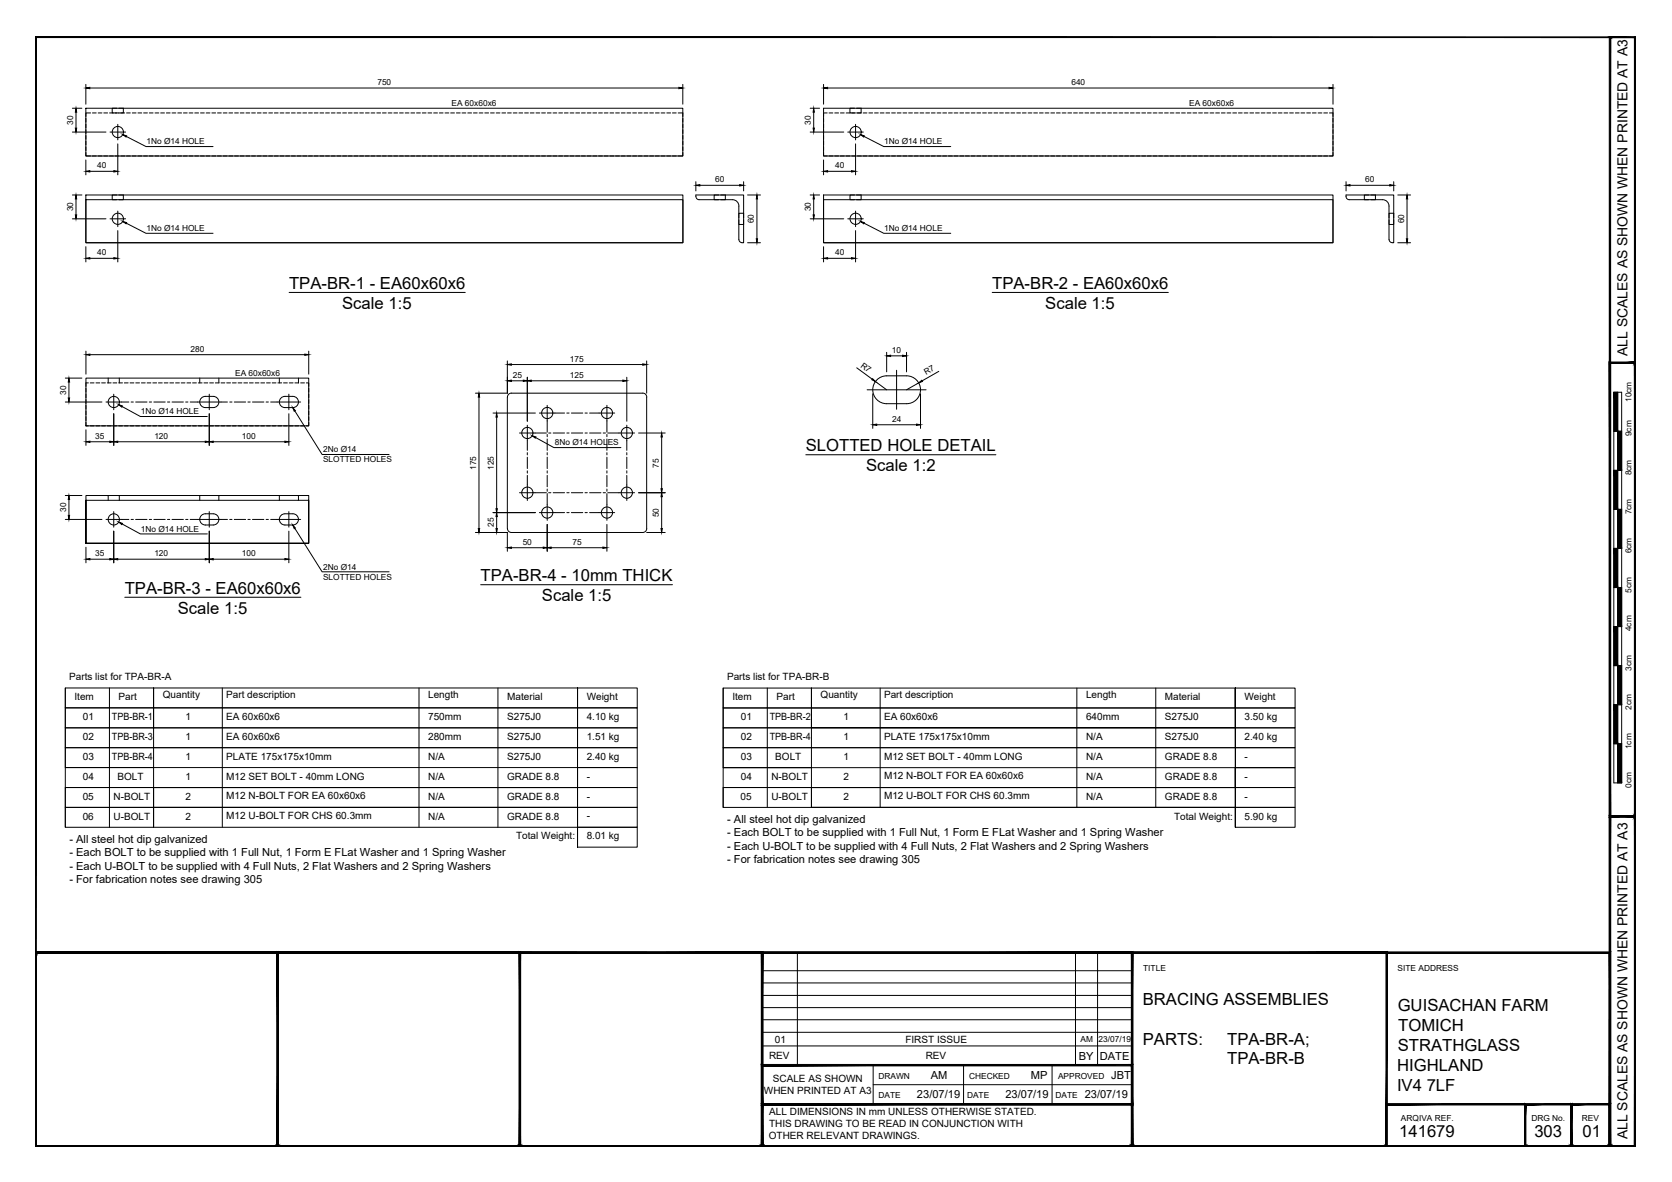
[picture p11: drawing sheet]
<svg xmlns="http://www.w3.org/2000/svg" width="420mm" height="297mm" viewBox="0 0 420 297" stroke-linecap="round" stroke-linejoin="round" font-family="sans-serif">
<!-- layer: PROPOSED OTHER USER 1 -->
<g fill="none" stroke="#000" stroke-width=".25">
<path d="M21.6 27.2h150v12h-150zM207 27.2h128v12h-128zM21.6 49h150v12h-150zM21.6 50.2h150v10.8h-150zM174.9 49.4v-.4h12v12a.94 .94 0 0 1-1.2-.8M174.9 49.4a.79 .79 0 0 0 .8 .8h8.4a1.6 1.6 0 0 1 1.6 1.6M185.7 51.8v8.4M207 49h128v12h-128zM207 50.2h128v10.8h-128zM347.4 50.2h-8.4a.88 .88 0 0 1-.7-1.2h11.9v12a.94 .94 0 0 1-1.1-.8l-.1-8.4a1.6 1.6 0 0 0-1.6-1.6M21.6 95h56v12h-56zM50.8 99.9a4.8 4.8 0 0 1 3.2-.2 1.41 1.41 0 0 1 1 1.5 1.41 1.41 0 0 1-1.4 1.2h-2a1.41 1.41 0 0 1-1.3-.9 1.41 1.41 0 0 1 .5-1.6z"/>
<path d="M70.8 99.9a4.8 4.8 0 0 1 3.2-.2 1.41 1.41 0 0 1 1 1.5 1.41 1.41 0 0 1-1.4 1.2h-2a1.41 1.41 0 0 1-1.3-.9 1.41 1.41 0 0 1 .5-1.6zM127.5 99.8v33M128.5 98.8h33M128.5 98.8a1.01 1.01 0 0 0-1 1M161.5 98.8a1.01 1.01 0 0 1 1 1M162.5 99.8v33a1.01 1.01 0 0 1-1 1h-33a1.01 1.01 0 0 1-1-1M220.3 95.5a3.5 3.5 0 0 1 2.5-1.1h5a3.5 3.5 0 0 1 3.5 3.6 3.5 3.5 0 0 1-3.5 3.5h-5a3.5 3.5 0 0 1-3.2-2.2 3.5 3.5 0 0 1 .7-3.8zM21.6 124.5h56v12h-56h56v-10.8h-56v10.8zM50.8 129.4a4.8 4.8 0 0 1 3.2-.2 1.41 1.41 0 0 1 1 1.6 1.41 1.41 0 0 1-1.4 1.1h-2a1.41 1.41 0 0 1-1.3-.9 1.41 1.41 0 0 1 .5-1.6zM70.8 129.4a4.8 4.8 0 0 1 3.2-.2 1.41 1.41 0 0 1 1 1.6 1.41 1.41 0 0 1-1.4 1.1h-2a1.41 1.41 0 0 1-1.3-.9 1.41 1.41 0 0 1 .5-1.6z"/>
<circle cx="29.6" cy="33.2" r="1.41"/>
<circle cx="215" cy="33.2" r="1.41"/>
<circle cx="29.6" cy="55" r="1.41"/>
<circle cx="215" cy="55" r="1.41"/>
<circle cx="28.6" cy="101" r="1.41"/>
<circle cx="132.5" cy="108.8" r="1.41"/>
<circle cx="137.5" cy="103.8" r="1.41"/>
<circle cx="152.5" cy="103.8" r="1.41"/>
<circle cx="157.5" cy="108.8" r="1.41"/>
<circle cx="28.6" cy="130.5" r="1.41"/>
<circle cx="132.5" cy="123.8" r="1.41"/>
<circle cx="137.5" cy="128.8" r="1.41"/>
<circle cx="152.5" cy="128.8" r="1.41"/>
<circle cx="157.5" cy="123.8" r="1.41"/>
</g>
<!-- layer: PROPOSED OTHER USER 1 - HIDDEN -->
<g fill="none" stroke="#000" stroke-width=".25">
<path d="M21.6 38.3v.9h1.2M21.6 29.7v1M21.6 31.2v.9M21.6 32.6v.9M21.6 34v1M21.6 35.5v.9M21.6 36.9v.9M22.8 28.4h-1.2v.9M23.2 39.2h1M23.2 28.4h1M24.7 39.2h.9M24.7 28.4h.9"/>
<path d="M26.1 39.2h.9M26.1 28.4h.9M27.5 39.2h1M27.5 28.4h1M28.9 39.2h1M28.9 28.4h1M29.4 27.2h-1.2v1.2h1.2M29.8 27.2h1.2v1.2h-1.2M30.4 39.2h.9M30.4 28.4h.9M31.8 39.2h1M31.8 28.4h1"/>
<path d="M33.2 39.2h1M33.2 28.4h1M34.7 39.2h.9M34.7 28.4h.9M36.1 39.2h.9M36.1 28.4h.9M37.5 39.2h1M37.5 28.4h1M39 39.2h.9M39 28.4h.9M40.4 39.2h.9M40.4 28.4h.9"/>
<path d="M41.8 39.2h1M41.8 28.4h1M43.2 39.2h1M43.2 28.4h1M44.7 39.2h.9M44.7 28.4h.9M46.1 39.2h.9M46.1 28.4h.9M47.5 39.2h1M47.5 28.4h1M48.9 39.2h1M48.9 28.4h1"/>
<path d="M50.4 39.2h.9M50.4 28.4h.9M51.8 39.2h1M51.8 28.4h1M53.2 39.2h1M53.2 28.4h1M54.7 39.2h.9M54.7 28.4h.9M56.1 39.2h1M56.1 28.4h1M57.5 39.2h1M57.5 28.4h1"/>
<path d="M59 39.2h.9M59 28.4h.9M60.4 39.2h.9M60.4 28.4h.9M61.8 39.2h1M61.8 28.4h1M63.2 39.2h1M63.2 28.4h1M64.7 39.2h.9M64.7 28.4h.9M66.1 39.2h.9M66.1 28.4h.9"/>
<path d="M67.5 39.2h1M67.5 28.4h1M68.9 39.2h1M68.9 28.4h1M70.4 39.2h.9M70.4 28.4h.9M71.8 39.2h1M71.8 28.4h1M73.2 39.2h1M73.2 28.4h1M74.7 39.2h.9M74.7 28.4h.9"/>
<path d="M76.1 39.2h1M76.1 28.4h1M77.5 39.2h1M77.5 28.4h1M79 39.2h.9M79 28.4h.9M80.4 39.2h1M80.4 28.4h1M81.8 39.2h1M81.8 28.4h1M83.3 39.2h.9M83.3 28.4h.9"/>
<path d="M84.7 39.2h.9M84.7 28.4h.9M86.1 39.2h1M86.1 28.4h1M87.5 39.2h1M87.5 28.4h1M89 39.2h.9M89 28.4h.9M90.4 39.2h.9M90.4 28.4h.9M91.8 39.2h1M91.8 28.4h1"/>
<path d="M93.2 39.2h1M93.2 28.4h1M94.7 39.2h.9M94.7 28.4h.9M96.1 39.2h1M96.1 28.4h1M97.5 39.2h1M97.5 28.4h1M99 39.2h.9M99 28.4h.9M100.4 39.2h1M100.4 28.4h1"/>
<path d="M101.8 39.2h1M101.8 28.4h1M103.3 39.2h.9M103.3 28.4h.9M104.7 39.2h.9M104.7 28.4h.9M106.1 39.2h1M106.1 28.4h1M107.5 39.2h1M107.5 28.4h1M109 39.2h.9M109 28.4h.9"/>
<path d="M110.4 39.2h.9M110.4 28.4h.9M111.8 39.2h1M111.8 28.4h1M113.2 39.2h1M113.2 28.4h1M114.7 39.2h.9M114.7 28.4h.9M116.1 39.2h1M116.1 28.4h1M117.5 39.2h1M117.5 28.4h1"/>
<path d="M119 39.2h.9M119 28.4h.9M120.4 39.2h1M120.4 28.4h1M121.8 39.2h1M121.8 28.4h1M123.3 39.2h.9M123.3 28.4h.9M124.7 39.2h.9M124.7 28.4h.9M126.1 39.2h1M126.1 28.4h1"/>
<path d="M127.5 39.2h1M127.5 28.4h1M129 39.2h.9M129 28.4h.9M130.4 39.2h.9M130.4 28.4h.9M131.8 39.2h1M131.8 28.4h1M133.3 39.2h.9M133.3 28.4h.9M134.7 39.2h.9M134.7 28.4h.9"/>
<path d="M136.1 39.2h1M136.1 28.4h1M137.5 39.2h1M137.5 28.4h1M139 39.2h.9M139 28.4h.9M140.4 39.2h1M140.4 28.4h1M141.8 39.2h1M141.8 28.4h1M143.3 39.2h.9M143.3 28.4h.9"/>
<path d="M144.7 39.2h1M144.7 28.4h1M146.1 39.2h1M146.1 28.4h1M147.6 39.2h.9M147.6 28.4h.9M149 39.2h.9M149 28.4h.9M150.4 39.2h1M150.4 28.4h1M151.8 39.2h1M151.8 28.4h1"/>
<path d="M153.3 39.2h.9M153.3 28.4h.9M154.7 39.2h.9M154.7 28.4h.9M156.1 39.2h1M156.1 28.4h1M157.6 39.2h.9M157.6 28.4h.9M159 39.2h.9M159 28.4h.9M160.4 39.2h1M160.4 28.4h1"/>
<path d="M161.8 39.2h1M161.8 28.4h1M163.3 39.2h.9M163.3 28.4h.9M164.7 39.2h1M164.7 28.4h1M166.1 39.2h1M166.1 28.4h1M167.6 39.2h.9M167.6 28.4h.9M169 39.2h.9M169 28.4h.9"/>
<path d="M170.4 28.4h1.2v.9M171.6 38.3v.9h-1.2M171.6 29.7v1M171.6 31.2v.9M171.6 32.6v.9M171.6 34v1M171.6 35.5v.9M171.6 36.9v.9M207 38.3v.9h.9M207 29.7v1M207 31.2v.9M207 32.6v.9"/>
<path d="M207 34v1M207 35.5v.9M207 36.9v.9M207.9 28.4h-.9v.9M208.3 39.2h1M208.3 28.4h1M209.8 39.2h.9M209.8 28.4h.9M211.2 39.2h.9M211.2 28.4h.9M212.6 39.2h1M212.6 28.4h1"/>
<path d="M214 39.2h1M214 28.4h1M214.7 27.2h-1.1v1.2h1.1M215.2 27.2h1.2v1.2h-1.2M215.5 39.2h.9M215.5 28.4h.9M216.9 39.2h1M216.9 28.4h1M218.3 39.2h1M218.3 28.4h1M219.8 39.2h.9M219.8 28.4h.9"/>
<path d="M221.2 39.2h1M221.2 28.4h1M222.6 39.2h1M222.6 28.4h1M224.1 39.2h.9M224.1 28.4h.9M225.5 39.2h.9M225.5 28.4h.9M226.9 39.2h1M226.9 28.4h1M228.3 39.2h1M228.3 28.4h1"/>
<path d="M229.8 39.2h.9M229.8 28.4h.9M231.2 39.2h.9M231.2 28.4h.9M232.6 39.2h1M232.6 28.4h1M234 39.2h1M234 28.4h1M235.5 39.2h.9M235.5 28.4h.9M236.9 39.2h1M236.9 28.4h1"/>
<path d="M238.3 39.2h1M238.3 28.4h1M239.8 39.2h.9M239.8 28.4h.9M241.2 39.2h1M241.2 28.4h1M242.6 39.2h1M242.6 28.4h1M244.1 39.2h.9M244.1 28.4h.9M245.5 39.2h.9M245.5 28.4h.9"/>
<path d="M246.9 39.2h1M246.9 28.4h1M248.3 39.2h1M248.3 28.4h1M249.8 39.2h.9M249.8 28.4h.9M251.2 39.2h.9M251.2 28.4h.9M252.6 39.2h1M252.6 28.4h1M254 39.2h1M254 28.4h1"/>
<path d="M255.5 39.2h.9M255.5 28.4h.9M256.9 39.2h1M256.9 28.4h1M258.3 39.2h1M258.3 28.4h1M259.8 39.2h.9M259.8 28.4h.9M261.2 39.2h1M261.2 28.4h1M262.6 39.2h1M262.6 28.4h1"/>
<path d="M264.1 39.2h.9M264.1 28.4h.9M265.5 39.2h.9M265.5 28.4h.9M266.9 39.2h1M266.9 28.4h1M268.3 39.2h1M268.3 28.4h1M269.8 39.2h.9M269.8 28.4h.9M271.2 39.2h.9M271.2 28.4h.9"/>
<path d="M272.6 39.2h1M272.6 28.4h1M274.1 39.2h.9M274.1 28.4h.9M275.5 39.2h.9M275.5 28.4h.9M276.9 39.2h1M276.9 28.4h1M278.3 39.2h1M278.3 28.4h1M279.8 39.2h.9M279.8 28.4h.9"/>
<path d="M281.2 39.2h1M281.2 28.4h1M282.6 39.2h1M282.6 28.4h1M284.1 39.2h.9M284.1 28.4h.9M285.5 39.2h.9M285.5 28.4h.9M286.9 39.2h1M286.9 28.4h1M288.3 39.2h1M288.3 28.4h1"/>
<path d="M289.8 39.2h.9M289.8 28.4h.9M291.2 39.2h.9M291.2 28.4h.9M292.6 39.2h1M292.6 28.4h1M294.1 39.2h.9M294.1 28.4h.9M295.5 39.2h.9M295.5 28.4h.9M296.9 39.2h1M296.9 28.4h1"/>
<path d="M298.4 39.2h.9M298.4 28.4h.9M299.8 39.2h.9M299.8 28.4h.9M301.2 39.2h1M301.2 28.4h1M302.6 39.2h1M302.6 28.4h1M304.1 39.2h.9M304.1 28.4h.9M305.5 39.2h.9M305.5 28.4h.9"/>
<path d="M306.9 39.2h1M306.9 28.4h1M308.3 39.2h1M308.3 28.4h1M309.8 39.2h.9M309.8 28.4h.9M311.2 39.2h1M311.2 28.4h1M312.6 39.2h1M312.6 28.4h1M314.1 39.2h.9M314.1 28.4h.9"/>
<path d="M315.5 39.2h.9M315.5 28.4h.9M316.9 39.2h1M316.9 28.4h1M318.4 39.2h.9M318.4 28.4h.9M319.8 39.2h.9M319.8 28.4h.9M321.2 39.2h1M321.2 28.4h1M322.7 39.2h.9M322.7 28.4h.9"/>
<path d="M324.1 39.2h.9M324.1 28.4h.9M325.5 39.2h1M325.5 28.4h1M326.9 39.2h1M326.9 28.4h1M328.4 39.2h.9M328.4 28.4h.9M329.8 39.2h.9M329.8 28.4h.9M331.2 39.2h1M331.2 28.4h1"/>
<path d="M332.6 39.2h1M332.6 28.4h1M334.1 28.4h.9v.9M335 38.3v.9h-.9M335 29.7v1M335 31.2v.9M335 32.6v.9M335 34v1M335 35.5v.9M335 36.9v.9M29.4 49h-1.2v1.2h1.2M29.9 49h1.1v1.2h-1.1"/>
<path d="M180.6 49h-1.1v1.2h1.1M181.1 49h1.2v1.2h-1.2M185.7 55.2v1.2h1.2v-1.2M185.7 54.8v-1.2h1.2v1.2M214.7 49h-1.1v1.2h1.1M215.2 49h1.2v1.2h-1.2M344 49h-1.2v1.2h1.2M344.5 49h1.1v1.2h-1.1M349 55.2v1.2h1.2v-1.2M349 54.8v-1.2h1.2v1.2M21.6 97.6v.9M21.6 99v.9"/>
<path d="M22.2 96.2h-.6v.9M22.7 96.2h.9M24.1 96.2h1M25.5 96.2h1M27 96.2h.9M27.2 95v1.2M28.4 96.2h.9M29.8 96.2h1M30 95v1.2M31.2 96.2h1M32.7 96.2h.9M34.1 96.2h1"/>
<path d="M35.5 96.2h1M37 96.2h.9M38.4 96.2h1M39.8 96.2h1M41.3 96.2h.9M42.7 96.2h.9M44.1 96.2h1M45.5 96.2h1M47 96.2h.9M48.4 96.2h.9M49.8 96.2h1M50.2 95v1.2"/>
<path d="M51.3 96.2h.9M52.7 96.2h.9M54.1 96.2h1M55 95v1.2M55.5 96.2h1M57 96.2h.9M58.4 96.2h1M59.8 96.2h1M61.3 96.2h.9M62.7 96.2h.9M64.1 96.2h1M65.5 96.2h1"/>
<path d="M67 96.2h.9M68.4 96.2h.9M69.8 96.2h1M70.2 95v1.2M71.3 96.2h.9M72.7 96.2h.9M74.1 96.2h1M75 95v1.2M75.6 96.2h.9M77 96.2h.6v.9M77.6 97.6v.9M77.6 99v.9"/>
<path d="M21.6 106.2v.8h.6M21.6 100.4v1M21.6 101.9v.9M21.6 103.3v.9M21.6 104.7v1M22.7 107h.9M24.1 107h1M25.5 107h1M27 107h.9M28.4 107h.9M29.8 107h1M30.6 101h1.8"/>
<path d="M31.2 107h1M32.7 107h.9M32.9 101h.6M34.1 101h2.8M34.1 107h1M35.5 107h1M37 107h.9M37.5 101h.6M38.4 107h1M38.7 101h2.8M39.8 107h1M41.3 107h.9"/>
<path d="M42.1 101h.6M42.7 107h.9M43.2 101h2.9M44.1 107h1M45.5 107h1M46.7 101h.5M47 107h.9M47.8 101h1.8M48.4 107h.9M49.8 107h1M51.3 107h.9M52.7 107h.9"/>
<path d="M54.1 107h1M55.5 107h1M55.5 101h1.7M57 107h.9M57.7 101h.6M58.4 107h1M58.9 101h2.8M59.8 107h1M61.3 107h.9M62.3 101h.6M62.7 107h.9M63.4 101h2.9"/>
<path d="M64.1 107h1M65.5 107h1M66.9 101h.5M67 107h.9M68 101h1.6M68.4 107h.9M69.8 107h1M71.3 107h.9M72.7 107h.9M74.1 107h1M75.6 107h.9M77.6 106.2v.8h-.6"/>
<path d="M77.6 100.4v1M77.6 101.9v.9M77.6 103.3v.9M77.6 104.7v1M132.5 110.8v2.4M132.5 113.7v.6M132.5 114.9v2.9M132.5 118.3v.6M132.5 119.5v2.4M134.5 108.8h2.8M137.5 105.8v2.8M137.5 109.2v.5"/>
<path d="M137.5 110.3v2.9M137.5 113.7v.6M137.5 114.9v2.9M137.5 118.3v.6M137.5 119.5v2.8M137.9 108.8h.5M139 108.8h2.9M139.5 103.8h2.4M142.4 103.8h.6M142.4 108.8h.6M143.6 103.8h2.8M143.6 108.8h2.8"/>
<path d="M147 103.8h.6M147 108.8h.6M148.2 103.8h2.3M148.2 108.8h2.8M151.6 108.8h.6M152.5 105.8v2.8M152.5 109.2v.5M152.5 110.3v2.9M152.5 113.7v.6M152.5 114.9v2.9M152.5 118.3v.6M152.5 119.5v2.8"/>
<path d="M152.7 108.8h2.8M157.5 110.8v2.4M157.5 113.7v.6M157.5 114.9v2.9M157.5 118.3v.6M157.5 119.5v2.4M27.2 124.5v1.2M30 124.5v1.2M30.6 130.5h1.8M32.9 130.5h.6M34.1 130.5h2.8M37.5 130.5h.6"/>
<path d="M38.7 130.5h2.8M42.1 130.5h.6M43.2 130.5h2.9M46.7 130.5h.5M47.8 130.5h1.8M50.2 124.5v1.2M55 124.5v1.2M55.5 130.5h1.7M57.7 130.5h.6M58.9 130.5h2.8M62.3 130.5h.6M63.4 130.5h2.9"/>
<path d="M66.9 130.5h.5M68 130.5h1.6M70.2 124.5v1.2M75 124.5v1.2M134.5 123.8h2.8M137.5 122.9v.6M137.5 124v2.9M137.9 123.8h.5M139 123.8h2.9M139.5 128.8h2.4M142.4 128.8h.6M142.4 123.8h.6"/>
<path d="M143.6 128.8h2.8M143.6 123.8h2.8M147 128.8h.6M147 123.8h.6M148.2 128.8h2.3M148.2 123.8h2.8M151.6 123.8h.6M152.5 122.9v.6M152.5 124v2.9M152.7 123.8h2.8"/>
</g>
<!-- layer: TEXT AND DIMENSIONS -->
<g fill="none" stroke="#000" stroke-width=".25">
<path d="M27.7 33.2h3.9M29.6 31.2v4M31.7 34.3l5 2.5h16.8M213 33.2h3.9M215 31.2v4M217.1 34.3l5 2.5h16.8M27.7 55h3.9M29.6 53v4M31.7 56.1l5 2.5h16.8M213 55h3.9M215 53v4M217.1 56.1l5 2.5h16.8"/>
<path d="M72.7 73.5h44.2M249.3 73.5h44.3M16.4 95h4.2M17.3 96v4M21.6 88.2v5.8M22.6 89.1h54M28.6 99.1v3.9M52.6 99.1v3.9M72.6 99.1v3.9M77.6 88.2v5.8M215.3 92.4l3.9 2.9M217.9 98h14.8"/>
<path d="M219.3 99v8.7M220 95.9l2.8 2.1M222.8 88.5v5M223.8 89.4h3M225.3 93v9.8M227.8 88.5v5M230.9 96.2l-3.1 1.8M231.3 99v8.7M235.9 93.3l-4.2 2.4M16.4 101h9.2M21.6 108v3.9M22.6 111h5"/>
<path d="M26.6 101h4M28.6 104v7.9M29.6 111h22M30.7 102.2l4.6 2.5h16.8M49.6 101h5.9M52.6 104v7.9M53.6 111h18M69.6 101h6M72.6 104v7.9M74.1 103.3l6.8 10.9h16.9M130.5 108.8h4M132.5 106.8v4"/>
<path d="M134.6 110l4.6 2.5h16.8M135.5 103.8h4M137.5 101.9v3.9M150.5 103.8h4M152.5 101.9v3.9M155.5 108.8h4M157.5 106.8v4M202.5 114.3h47.8M220.3 106.7h10M16.4 130.5h9.2M16.4 124.5h4.2M17.3 125.5v4"/>
<path d="M21.6 137.5v3.9M26.6 130.5h4M28.6 128.6v3.9M28.6 133.5v7.9M30.7 131.7l4.6 2.5h16.8M49.6 130.5h5.9M52.6 128.6v3.9M52.6 133.5v7.9M69.6 130.5h6M72.6 128.6v3.9M72.6 133.5v7.9M74.1 132.8l6.8 10.9h16.9"/>
<path d="M130.5 123.8h4M132.5 121.9v3.9M135.5 128.8h4M137.5 126.9v3.9M150.5 128.8h4M152.5 126.9v3.9M155.5 123.8h4M157.5 121.9v3.9M22.6 140.5h5M29.6 140.5h22M31.4 150.1h44.2M53.6 140.5h18"/>
<path d="M120.8 146.9h48.2M16.4 177.9h128.7h-106.5v5h-22.2zM16.4 172.9v20M27.5 172.9v35M55.9 172.9v35M105.3 172.9v35M125.1 172.9v35M145.1 177.9v5v-5M145.1 177.9h15v5h-15zM145.1 172.9h-106.5v5h-22.2v-5h22.2v10M145.1 172.9v5h15v-5h-15v5M145.1 172.9v15"/>
<path d="M181.7 177.9h128.7h-106.5v5h-22.2zM181.7 172.9v20M192.8 172.9v30M221.2 172.9v30M270.6 172.9v30M290.4 172.9v30M310.4 177.9v5v-5M310.4 177.9h15v5h-15zM310.4 172.9h-106.5v5h-22.2v-5h22.2v10M310.4 172.9v5h15v-5h-15v5M310.4 172.9v15M16.4 197.9v10"/>
<path d="M38.6 182.9v5h-22.2v-5h128.7M38.6 197.9h106.5v5M38.6 197.9v10M38.6 182.9h106.5M145.1 197.9h-106.5h106.5M145.1 187.9h-128.7v5h22.2M145.1 197.9h-128.7v5h128.7M145.1 192.9h-128.7v5h22.2M145.1 182.9h15v5h-15zM145.1 187.9v5h15v-5h-15v5M145.1 192.9v5h15v-5h-15v5M145.1 197.9v5h15v-5h-15v5"/>
<path d="M145.1 187.9h-106.5v10M181.7 182.9h128.7h-106.5v5h-22.2zM181.7 197.9v5M203.9 197.9h106.5v5M203.9 197.9v5M310.4 197.9h-106.5h106.5M310.4 187.9h-128.7v5h22.2M310.4 197.9h-128.7v5h128.7M310.4 192.9h-128.7v5h22.2M310.4 182.9h15v5h-15zM310.4 187.9v5h15v-5h-15v5M310.4 192.9v5h15v-5h-15v5"/>
<path d="M310.4 197.9v5h15v-5h-15v5M310.4 187.9h-106.5v10M38.6 202.9h106.5v5M145.1 202.9h-128.7v5h128.7M145.1 202.9v5h15v-5h-15v5M145.1 207.9h15v5h-15zM310.4 202.9h-106.5h106.5M310.4 202.9h15v5h-15z"/>
</g>
<g fill="#000" stroke="#000" stroke-width=".25">
<path d="M30.8 33.8l1 .3-.1 .3zM216.2 33.8l1 .3-.1 .3zM30.8 55.6l1 .3-.1 .3zM216.2 55.6l1 .3-.1 .3zM17.3 95l.2 1h-.3zM21.6 89.1l1-.1v.3zM76.6 89l1 .1-1 .2zM219.3 95.2l.7 .7-.9-.5zM222.8 89.4l1-.1v.3zM226.8 89.3l1 .1-1 .2zM230.9 96.2l.7-.6 .2 .3zM17.2 100h.3l-.2 1z"/>
<path d="M21.6 111l1-.1v.3zM27.6 110.9l1 .1-1 .2zM28.6 111l1-.1v.3zM29.8 101.7l1 .3-.2 .3zM51.6 110.9l1 .1-1 .2zM52.6 111l1-.1v.3zM71.6 110.9l1 .1-1 .2zM73.6 102.4l.6 .8-.3 .2zM133.7 109.5l1 .3-.2 .3zM219.3 106.7l1-.1v.3zM230.3 106.6l1 .1-1 .2zM17.3 124.5l.2 1h-.3z"/>
<path d="M17.2 129.5h.3l-.2 1zM29.8 131.2l1 .3-.2 .3zM73.6 131.9l.6 .8-.3 .2zM21.6 140.5l1-.1v.3zM27.6 140.4l1 .1-1 .2zM28.6 140.5l1-.1v.3zM51.6 140.4l1 .1-1 .2zM52.6 140.5l1-.1v.3zM71.6 140.4l1 .1-1 .2z"/>
</g>
<!-- layer: 03 - TEXT AND DIMENSIONS -->
<g fill="none" stroke="#000" stroke-width=".25">
<path d="M18.2 27.2h2.4M18.2 33.2h8.4M19.1 28.2v4M21.6 21.2v5M22.6 22.1h148M29.6 36.2v7.7M171.6 21.2v5M203.6 27.2h2.4M203.6 33.2h8.4M204.5 28.2v4M207 21.2v5M208 22.1h126"/>
<path d="M215 36.2v7.7M335 21.2v5M18.2 49h2.4M18.2 55h8.4M19.1 50v4M21.6 40.2v3.7M22.6 43.1h6M29.6 58v7.8M174.9 45.7v2.3M175.9 46.6h10M186.9 45.7v2.3M187.9 49h3.2"/>
<path d="M190.2 50v10M203.6 49h2.4M203.6 55h8.4M204.5 50v4M207 40.2v3.7M208 43.1h6M215 58v7.8M338.3 45.7v2.3M339.2 46.6h10M350.2 45.7v2.3M351.2 49h3.3M353.6 50v10"/>
<path d="M21.6 62v3.8M22.6 64.9h6M187.9 61h3.2M207 62v3.8M208 64.9h6M351.2 61h3.3M120.4 99.8v33M127.5 90.7v8.1h-8M128.5 95.7h3M128.5 91.6h33M132.5 94.8v11.1M133.5 95.7h23"/>
<path d="M157.5 94.8v11.1M162.5 90.7v8.1M123.9 103.8h10.6M124.8 104.8v23M160.5 108.8h6.7M166.3 109.8v13M119.5 133.8h8v4.7M123.9 128.8h10.6M124.8 129.8v3M128.5 137.6h8M137.5 131.8v6.7M138.5 137.6h13"/>
<path d="M152.5 131.8v6.7M160.5 123.8h6.7M162.5 133.8h4.7M166.3 124.8v8"/>
</g>
<g fill="#000" stroke="#000" stroke-width=".25">
<path d="M19.1 27.2l.2 1h-.4zM18.9 32.2h.4l-.2 1zM21.6 22.1l1-.2v.4zM170.6 21.9l1 .2-1 .2zM204.5 27.2l.1 1h-.3zM204.3 32.2h.3l-.1 1zM207 22.1l1-.2v.4zM334 21.9l1 .2-1 .2zM19.1 49l.2 1h-.4zM18.9 54h.4l-.2 1zM21.6 43.1l1-.2v.3zM28.6 42.9l1 .2-1 .1z"/>
<path d="M174.9 46.6l1-.2v.3zM185.9 46.4l1 .2-1 .1zM190.2 49l.2 1h-.4zM204.5 49l.1 1h-.3zM204.3 54h.3l-.1 1zM207 43.1l1-.2v.3zM214 42.9l1 .2-1 .1zM338.3 46.6l.9-.2v.3zM349.2 46.4l1 .2-1 .1zM353.6 49l.1 1h-.3zM21.6 64.9l1-.2v.4zM28.6 64.7l1 .2-1 .2z"/>
<path d="M190 60h.4l-.2 1zM207 64.9l1-.2v.4zM214 64.7l1 .2-1 .2zM353.4 60h.3l-.1 1zM120.4 98.8l.1 1h-.3zM127.5 95.7l1-.2v.4zM127.5 91.6l1-.2v.4zM131.5 95.5l1 .2-1 .2zM132.5 95.7l1-.2v.4zM156.5 95.5l1 .2-1 .2zM161.5 91.4l1 .2-1 .2zM124.8 103.8l.2 1h-.4z"/>
<path d="M166.3 108.8l.1 1h-.3zM120.2 132.8h.3l-.1 1zM124.6 132.8h.4l-.2 1zM124.8 128.8l.2 1h-.4zM124.6 127.8h.4l-.2 1zM127.5 137.6l1-.1v.3zM136.5 137.5l1 .1-1 .2zM137.5 137.6l1-.1v.3zM151.5 137.5l1 .1-1 .2zM166.1 132.8h.3l-.1 1zM166.3 123.8l.1 1h-.3zM166.1 122.8h.3l-.1 1z"/>
</g>
<!-- layer: 0 -->
<g fill="none" stroke="#000" stroke-width=".25">
<path d="M405.5 98.6h2v98.1h-2zM406.5 98.6v98.1M405.5 118.2h2M405.5 108.4h2M405.5 137.8h2M405.5 128h2M405.5 157.5h2M405.5 147.7h2M405.5 177.1h2M405.5 167.3h2M405.5 186.9h2M200.4 239.4v28.3"/>
<path d="M270.3 239.4v28.3M275.8 239.4v28.3M191.5 250.1h93M191.5 247h93M191.5 243.9h93M191.5 256.3h93M191.5 253.2h93M191.5 259.4h93M191.5 262.8h93M219.4 267.7v9.8M219.4 272.6h65.1M242.1 267.7v9.8"/>
<path d="M264.4 267.7v9.8"/>
</g>
<g fill="#000" stroke="#000" stroke-width=".25">
<path d="M8.9 9.3l.2 .1h401.6zM8.9 9.3h402l-.2 .1z"/>
<path d="M404.4 9.3l.3 .1zM404.4 9.3l.3 .1-.3 278.6zM404.7 9.4l-.3 278.6 .3-.1zM404.4 288l.3-.1z"/>
<path d="M404.6 9.3l.1 .1h6zM404.6 9.3h6.3l-.2 .1z"/>
<path d="M410.7 9.4v278.5l.2-278.6zM410.9 9.3v278.7l-.2-.1z"/>
<path d="M410.7 9.4v278.5l.2-278.6zM410.9 9.3v278.7l-.2-.1z"/>
<path d="M404.4 91l.3 .3 6.2-.3zM404.7 91.3l6.2-.3-.2 .3zM410.9 91l-.2 .3z"/>
<path d="M404.4 91l.3 114v-113.7zM404.4 91l.3 114-.3 .3z"/>
<path d="M405.5 98.6l1 9.8v-9.8zM405.5 98.6l1 9.8h-1z"/>
<path d="M410.9 91.1l-.2 .2 .2 113.9zM410.7 91.3l.2 113.9-.2-.2zM410.7 205l.2 .3zM404.7 205h6l.2 .3zM404.7 205l-.3 .3h6.5z"/>
<path d="M405.5 118.2l1 9.8v-9.8zM405.5 118.2l1 9.8h-1z"/>
<path d="M406.5 108.4l1 9.8v-9.8zM406.5 108.4l1 9.8h-1z"/>
<path d="M405.5 137.8l1 9.8v-9.8zM405.5 137.8l1 9.8h-1z"/>
<path d="M406.5 128l1 9.8v-9.8zM406.5 128l1 9.8h-1z"/>
<path d="M405.5 157.5l1 9.8v-9.8zM405.5 157.5l1 9.8h-1z"/>
<path d="M406.5 147.6l1 9.9v-9.9zM406.5 147.6l1 9.9h-1z"/>
<path d="M405.5 177.1l1 9.8v-9.8zM405.5 177.1l1 9.8h-1z"/>
<path d="M406.5 167.3l1 9.8v-9.8zM406.5 167.3l1 9.8h-1z"/>
<path d="M406.5 186.9l1 9.8v-9.8zM406.5 186.9l1 9.8h-1z"/>
<path d="M404.4 205l.3 .3 6.2-.3zM404.7 205.3l6.2-.3-.2 .3zM410.9 205l-.2 .3z"/>
<path d="M410.9 205.1l-.2 .2 .2 82.7zM410.7 205.3l.2 82.7-.2-.1zM410.7 287.9l.2 .1z"/>
<path d="M8.9 239.2l.2 .4zM8.9 239.2l395.5 .4h-395.3zM8.9 239.2l395.5 .4 .3-.4z"/>
<path d="M9.1 239.6h60.5l.3-.4zM8.9 239.2h61l-60.8 .4zM8.9 239.2l.2 .4z"/>
<path d="M69.9 239.6h60.6l.3-.4zM69.6 239.2h61.2l-60.9 .4zM69.6 239.2l.3 48.7v-48.3zM69.6 239.2l.3 48.7-.3 .1zM69.6 288l.3-.1z"/>
<path d="M130.8 239.6h60.5l.4-.4zM130.5 239.2h61.2l-60.9 .4zM130.5 239.2l.3 48.7v-48.3zM130.5 239.2l.3 48.7-.3 .1zM130.5 288l.3-.1z"/>
<path d="M191.7 239.6h92.6l.4-.4zM191.3 239.2h93.4l-93 .4zM191.3 239.2l.4 48.7v-48.3zM191.3 239.2l.4 48.7-.4 .1zM191.3 288l.4-.1z"/>
<path d="M284.7 239.6h63.6l.3-.4zM284.3 239.2h64.3l-63.9 .4zM284.3 239.2l.4 48.7v-48.3zM284.3 239.2l.4 48.7-.4 .1zM284.3 288l.4-.1z"/>
<path d="M404.7 239.2l-.3 .4 .3 48.4zM404.4 239.6l.3 48.4-.3-.1zM404.4 287.9l.3 .1z"/>
<path d="M191.3 277.3l.4 .4 93-.4zM191.7 277.7l93-.4-.4 .4zM284.7 277.3l-.4 .4 .4 10.3zM284.3 277.7l.4 10.3-.4-.1zM284.3 287.9l.4 .1z"/>
<path d="M191.3 277.7h93.4l-.4-.4zM191.3 277.7l.4-.4h92.6zM191.3 267.5v10.2l.4-.4zM191.3 267.5l.4 .4v9.4zM191.3 267.5l.4 .4 93-.4zM191.7 267.9l93-.4-.4 .4zM284.7 267.5l-.4 .4 .4 9.8zM284.3 267.9l.4 9.8-.4-.4z"/>
<path d="M383.1 277.3l.3 .4 11.7-.4zM383.4 277.7l11.7-.4-.4 .4zM394.7 277.7l.4 10.3v-10.7zM394.7 277.7l.4 10.3-.4-.1zM394.7 287.9l.4 .1z"/>
<path d="M348.5 277.7h34.8v-.4zM348.5 277.3h34.8l-34.8 .4z"/>
<path d="M394.7 277.3l.4 .4 9.6-.4zM395.1 277.7l9.6-.4-.3 .4zM404.7 277.3l-.3 .4 .3 10.3zM404.4 277.7l.3 10.3-.3-.1zM404.4 287.9l.3 .1z"/>
<path d="M9.1 9.4l-.2 278.6 .2-.1zM8.9 9.3l.2 .1-.2 278.6z"/>
<path d="M9.1 239.6l-.2 48.4 .2-.1zM8.9 239.4l.2 .2-.2 48.4z"/>
<path d="M9.1 287.9l60.7 .1-.2-.1zM9.1 287.9l60.7 .1h-60.9z"/>
<path d="M69.6 287.9l.3 .1zM69.9 239.2v48.8l-.3-.1zM69.9 239.2l-.3 .4v48.3z"/>
<path d="M69.9 287.9l60.7 .1-.1-.1zM69.9 287.9l60.7 .1h-60.8z"/>
<path d="M130.5 287.9l.3 .1zM130.8 239.2v48.8l-.3-.1zM130.8 239.2l-.3 .4v48.3z"/>
<path d="M130.8 287.9l60.7 .1-.2-.1zM130.8 287.9l60.7 .1h-60.9z"/>
<path d="M191.3 287.9l.4 .1zM191.7 239.2v48.8l-.4-.1zM191.3 239.6v48.3l.4-48.7z"/>
<path d="M191.7 287.9l92.8 .1-.2-.1zM191.7 287.9l92.8 .1h-93z"/>
<path d="M284.3 287.9l.4 .1zM284.7 239.2v48.8l-.4-.1zM284.7 239.2l-.4 .4v48.3z"/>
<path d="M191.5 288h93l-.2-.1zM191.5 288l.2-.1h92.6zM191.3 288l.4-.1zM191.7 277.7v10.2l-.4 .1zM191.3 277.3v10.7l.4-10.3z"/>
<path d="M284.7 287.9l63.8 .1-.2-.1zM284.7 287.9l63.8 .1h-64z"/>
<path d="M348.3 287.9l.3 .1zM348.6 239.2v48.8l-.3-.1zM348.6 239.2l-.3 .4v48.3z"/>
<path d="M383.3 288h11.6l-.2-.1zM383.4 287.9h11.3l-11.4 .1zM383.1 288l.3-.1zM383.4 277.7v10.2l-.3 .1zM383.1 277.3v10.7l.3-10.3z"/>
<path d="M8.9 288h395.7l-.2-.1zM8.9 288l.2-.1h395.3zM8.9 239.4v48.6l.2-.1zM8.9 239.4l.2 .2v48.3z"/>
<path d="M394.9 288h9.7l-.2-.1zM394.9 288l.2-.1h9.3zM394.7 288l.4-.1zM395.1 277.7v10.2l-.4 .1zM394.7 277.3v10.7l.4-10.3z"/>
<path d="M9.1 287.9l401.8 .1-.2-.1zM9.1 287.9l401.8 .1h-402z"/>
<path d="M404.7 287.9l6.2 .1-.2-.1zM404.7 287.9l6.2 .1h-6.3z"/>
<path d="M404.6 288h6.3l-.2-.1zM404.7 287.9h6l-6.1 .1zM404.4 288l.3-.1zM404.7 205.3v82.6l-.3 .1zM404.4 205v83l.3-82.7z"/>
</g>
<g font-size="4.2">
<text x="72.7" y="72.6">TPA-BR-1 - EA60x60x6</text>
<text x="86" y="77.7">Scale 1:5</text>
<text x="249.3" y="72.6">TPA-BR-2 - EA60x60x6</text>
<text x="262.7" y="77.7">Scale 1:5</text>
<text x="202.5" y="113.4">SLOTTED HOLE DETAIL</text>
<text x="217.7" y="118.4">Scale 1:2</text>
<text x="31.4" y="149.2">TPA-BR-3 - EA60x60x6</text>
<text x="120.8" y="146.1">TPA-BR-4 - 10mm THICK</text>
<text x="44.7" y="154.3">Scale 1:5</text>
<text x="136.2" y="151.1">Scale 1:5</text>
<text x="287.2" y="252.5">BRACING ASSEMBLIES</text>
<text x="351.2" y="254">GUISACHAN FARM</text>
<text x="287.2" y="262.5">PARTS:</text>
<text x="308.4" y="262.5">TPA-BR-A;</text>
<text x="351.4" y="259.1">TOMICH</text>
<text x="308.4" y="267.5">TPA-BR-B</text>
<text x="351.1" y="269.2">HIGHLAND</text>
<text x="351.3" y="264.1">STRATHGLASS</text>
<text x="351.1" y="274.2">IV4 7LF</text>
<text x="351.6" y="285.7">141679</text>
<text x="385.6" y="285.7">303</text>
<text x="397.7" y="285.7">01</text>
</g>
<g font-size="3.5">
<text x="409" y="89.4" transform="rotate(-90 409 89.4)">ALL SCALES AS SHOWN WHEN PRINTED AT A3</text>
<text x="409" y="286.3" transform="rotate(-90 409 286.3)">ALL SCALES AS SHOWN WHEN PRINTED AT A3</text>
</g>
<g font-size="2.8">
<text x="182.7" y="206.8">- All steel hot dip galvanized</text>
<text x="17.4" y="211.8">- All steel hot dip galvanized</text>
<text x="17.4" y="215.2">- Each BOLT to be supplied with 1 Full Nut, 1 Form E FLat Washer and 1 Spring Washer</text>
<text x="182.7" y="210.2">- Each BOLT to be supplied with 1 Full Nut, 1 Form E FLat Washer and 1 Spring Washer</text>
<text x="182.7" y="213.5">- Each U-BOLT to be supplied with 4 Full Nuts, 2 Flat Washers and 2 Spring Washers</text>
<text x="17.4" y="218.5">- Each U-BOLT to be supplied with 4 Full Nuts, 2 Flat Washers and 2 Spring Washers</text>
<text x="17.4" y="221.9">- For fabrication notes see drawing 305</text>
<text x="182.7" y="216.9">- For fabrication notes see drawing 305</text>
<text x="271.1" y="266.3">BY</text>
<text x="276.4" y="266.3">DATE</text>
<text x="233.9" y="271.1">AM</text>
<text x="259" y="271.1">MP</text>
<text x="279.3" y="271.1">JBT</text>
<text x="230.4" y="276">23/07/19</text>
<text x="252.7" y="276">23/07/19</text>
<text x="272.6" y="276">23/07/19</text>
</g>
<g font-size="2.5">
<text x="17.4" y="171">Parts list for TPA-BR-A</text>
<text x="182.7" y="171">Parts list for TPA-BR-B</text>
<text x="18.7" y="175.9">Item</text>
<text x="29.8" y="175.9">Part</text>
<text x="40.9" y="175.5">Quantity</text>
<text x="56.8" y="175.5">Part description</text>
<text x="107.6" y="175.4">Length</text>
<text x="127.4" y="175.9">Material</text>
<text x="147.4" y="175.9">Weight</text>
<text x="184" y="175.9">Item</text>
<text x="195.1" y="175.9">Part</text>
<text x="206.2" y="175.5">Quantity</text>
<text x="222.2" y="175.5">Part description</text>
<text x="272.9" y="175.5">Length</text>
<text x="292.7" y="175.9">Material</text>
<text x="312.7" y="175.9">Weight</text>
<text x="20.9" y="181">01</text>
<text x="20.9" y="186">02</text>
<text x="28.1" y="181">TPB-BR-1</text>
<text x="28.1" y="186">TPB-BR-3</text>
<text x="46.6" y="181">1</text>
<text x="46.6" y="186">1</text>
<text x="56.8" y="181">EA 60x60x6</text>
<text x="56.8" y="186">EA 60x60x6</text>
<text x="107.6" y="181">750mm</text>
<text x="107.6" y="186">280mm</text>
<text x="127.4" y="181">S275J0</text>
<text x="127.4" y="186">S275J0</text>
<text x="147.4" y="180.9">4.10 kg</text>
<text x="147.4" y="185.9">1.51 kg</text>
<text x="186.2" y="181">01</text>
<text x="186.2" y="186">02</text>
<text x="193.4" y="181">TPB-BR-2</text>
<text x="193.4" y="186">TPB-BR-4</text>
<text x="211.9" y="181">1</text>
<text x="211.9" y="186">1</text>
<text x="222.2" y="181">EA 60x60x6</text>
<text x="222.2" y="186">PLATE 175x175x10mm</text>
<text x="272.9" y="181">640mm</text>
<text x="272.9" y="186">N/A</text>
<text x="292.7" y="181">S275J0</text>
<text x="292.7" y="186">S275J0</text>
<text x="312.7" y="180.9">3.50 kg</text>
<text x="312.7" y="185.9">2.40 kg</text>
<text x="20.9" y="191">03</text>
<text x="28.1" y="191">TPB-BR-4</text>
<text x="46.6" y="191">1</text>
<text x="56.8" y="191">PLATE 175x175x10mm</text>
<text x="107.6" y="191">N/A</text>
<text x="127.4" y="191">S275J0</text>
<text x="147.4" y="190.9">2.40 kg</text>
<text x="186.2" y="191">03</text>
<text x="194.8" y="191">BOLT</text>
<text x="211.9" y="191">1</text>
<text x="222.2" y="191">M12 SET BOLT - 40mm LONG</text>
<text x="272.9" y="191">N/A</text>
<text x="292.7" y="191">GRADE 8.8</text>
<text x="312.7" y="190.9">-</text>
<text x="20.9" y="196">04</text>
<text x="29.5" y="196">BOLT</text>
<text x="46.6" y="196">1</text>
<text x="56.8" y="196">M12 SET BOLT - 40mm LONG</text>
<text x="107.6" y="196">N/A</text>
<text x="127.4" y="196">GRADE 8.8</text>
<text x="147.4" y="195.9">-</text>
<text x="186.2" y="196">04</text>
<text x="193.8" y="196">N-BOLT</text>
<text x="211.9" y="196">2</text>
<text x="222.2" y="195.8">M12 N-BOLT FOR EA 60x60x6</text>
<text x="272.9" y="196">N/A</text>
<text x="292.7" y="196">GRADE 8.8</text>
<text x="312.7" y="195.9">-</text>
<text x="20.8" y="201">05</text>
<text x="28.5" y="201">N-BOLT</text>
<text x="46.6" y="201">2</text>
<text x="56.8" y="200.8">M12 N-BOLT FOR EA 60x60x6</text>
<text x="107.6" y="201">N/A</text>
<text x="127.4" y="201">GRADE 8.8</text>
<text x="147.4" y="200.9">-</text>
<text x="186.1" y="201">05</text>
<text x="193.8" y="201">U-BOLT</text>
<text x="211.9" y="201">2</text>
<text x="222.2" y="200.9">M12 U-BOLT FOR CHS 60.3mm</text>
<text x="272.9" y="201">N/A</text>
<text x="292.7" y="201">GRADE 8.8</text>
<text x="312.7" y="200.9">-</text>
<text x="20.8" y="206">06</text>
<text x="28.5" y="206">U-BOLT</text>
<text x="46.6" y="206">2</text>
<text x="56.8" y="205.8">M12 U-BOLT FOR CHS 60.3mm</text>
<text x="107.6" y="206">N/A</text>
<text x="127.4" y="206">GRADE 8.8</text>
<text x="147.4" y="205.9">-</text>
<text x="295" y="206">Total Weight:</text>
<text x="312.7" y="206">5.90 kg</text>
<text x="129.7" y="210.9">Total Weight:</text>
<text x="147.4" y="210.9">8.01 kg</text>
<text x="194.7" y="262">01</text>
<text x="227.5" y="262">FIRST ISSUE</text>
<text x="193.3" y="266.2">REV</text>
<text x="232.6" y="266.2">REV</text>
<text x="192" y="275">WHEN PRINTED AT A3</text>
<text x="194.2" y="272">SCALE AS SHOWN</text>
<text x="193.3" y="280.3">ALL DIMENSIONS IN mm UNLESS OTHERWISE STATED.</text>
<text x="193.2" y="286.3">OTHER RELEVANT DRAWINGS.</text>
<text x="193.3" y="283.3">THIS DRAWING TO BE READ IN CONJUNCTION WITH</text>
</g>
<g font-size="2.1">
<text x="94.8" y="21.4">750</text>
<text x="269.2" y="21.4">640</text>
<text x="113.5" y="26.8">EA 60x60x6</text>
<text x="298.8" y="26.8">EA 60x60x6</text>
<text x="18.4" y="31.3" transform="rotate(-90 18.4 31.3)">30</text>
<text x="203.8" y="31.3" transform="rotate(-90 203.8 31.3)">30</text>
<text x="36.8" y="36.3">1No Ø14 HOLE</text>
<text x="222.2" y="36.3">1No Ø14 HOLE</text>
<text x="24.5" y="42.3">40</text>
<text x="179.7" y="45.8">60</text>
<text x="209.9" y="42.3">40</text>
<text x="343.1" y="45.8">60</text>
<text x="18.4" y="53.1" transform="rotate(-90 18.4 53.1)">30</text>
<text x="203.8" y="53.1" transform="rotate(-90 203.8 53.1)">30</text>
<text x="36.8" y="58.1">1No Ø14 HOLE</text>
<text x="189.5" y="56.2" transform="rotate(-90 189.5 56.2)">60</text>
<text x="222.2" y="58.1">1No Ø14 HOLE</text>
<text x="352.8" y="56.2" transform="rotate(-90 352.8 56.2)">60</text>
<text x="24.5" y="64.2">40</text>
<text x="209.9" y="64.2">40</text>
<text x="47.9" y="88.4">280</text>
<text x="224.1" y="88.7">10</text>
<text x="59.1" y="94.4">EA 60x60x6</text>
<text x="128.8" y="95">25</text>
<text x="143.2" y="95">125</text>
<text x="143.2" y="90.9">175</text>
<text x="216.1" y="92.2" transform="rotate(36 216.1 92.2)">R7</text>
<text x="232.7" y="94.3" transform="rotate(-30 232.7 94.3)">R7</text>
<text x="16.6" y="99.2" transform="rotate(-90 16.6 99.2)">30</text>
<text x="409.9" y="101" transform="rotate(-90 409.9 101)">10cm</text>
<text x="35.4" y="104.2">1No Ø14 HOLE</text>
<text x="224.2" y="106">24</text>
<text x="23.9" y="110.3">35</text>
<text x="38.8" y="110.3">120</text>
<text x="60.8" y="110.3">100</text>
<text x="81.2" y="113.7">2No Ø14</text>
<text x="139.4" y="112">8No Ø14 HOLES</text>
<text x="409.9" y="109.6" transform="rotate(-90 409.9 109.6)">9cm</text>
<text x="81.2" y="116.2">SLOTTED HOLES</text>
<text x="119.6" y="118.1" transform="rotate(-90 119.6 118.1)">175</text>
<text x="124.1" y="118.1" transform="rotate(-90 124.1 118.1)">125</text>
<text x="165.6" y="117.5" transform="rotate(-90 165.6 117.5)">75</text>
<text x="409.9" y="119.5" transform="rotate(-90 409.9 119.5)">8cm</text>
<text x="16.6" y="128.7" transform="rotate(-90 16.6 128.7)">30</text>
<text x="165.5" y="130" transform="rotate(-90 165.5 130)">50</text>
<text x="409.9" y="129.3" transform="rotate(-90 409.9 129.3)">7cm</text>
<text x="35.4" y="133.7">1No Ø14 HOLE</text>
<text x="124.1" y="132.5" transform="rotate(-90 124.1 132.5)">25</text>
<text x="131.3" y="136.9">50</text>
<text x="143.8" y="136.9">75</text>
<text x="23.9" y="139.8">35</text>
<text x="38.8" y="139.8">120</text>
<text x="60.8" y="139.8">100</text>
<text x="81.2" y="143.2">2No Ø14</text>
<text x="409.9" y="139.1" transform="rotate(-90 409.9 139.1)">6cm</text>
<text x="81.2" y="145.7">SLOTTED HOLES</text>
<text x="409.9" y="148.9" transform="rotate(-90 409.9 148.9)">5cm</text>
<text x="409.9" y="158.6" transform="rotate(-90 409.9 158.6)">4cm</text>
<text x="409.9" y="168.6" transform="rotate(-90 409.9 168.6)">3cm</text>
<text x="409.9" y="178.3" transform="rotate(-90 409.9 178.3)">2cm</text>
<text x="409.9" y="188.3" transform="rotate(-90 409.9 188.3)">1cm</text>
<text x="409.9" y="198" transform="rotate(-90 409.9 198)">0cm</text>
<text x="287.3" y="243.9">TITLE</text>
<text x="351.2" y="243.9">SITE ADDRESS</text>
<text x="271.5" y="261.9">AM</text>
<text x="276.1" y="261.9">23/07/19</text>
<text x="220.8" y="271.1">DRAWN</text>
<text x="243.5" y="271.1">CHECKED</text>
<text x="265.9" y="271.1">APPROVED</text>
<text x="220.8" y="276">DATE</text>
<text x="243" y="276">DATE</text>
<text x="265.2" y="276">DATE</text>
<text x="352.1" y="281.6">ARQIVA REF.</text>
<text x="384.8" y="281.6">DRG No.</text>
<text x="397.5" y="281.6">REV</text>
</g>
</svg>
